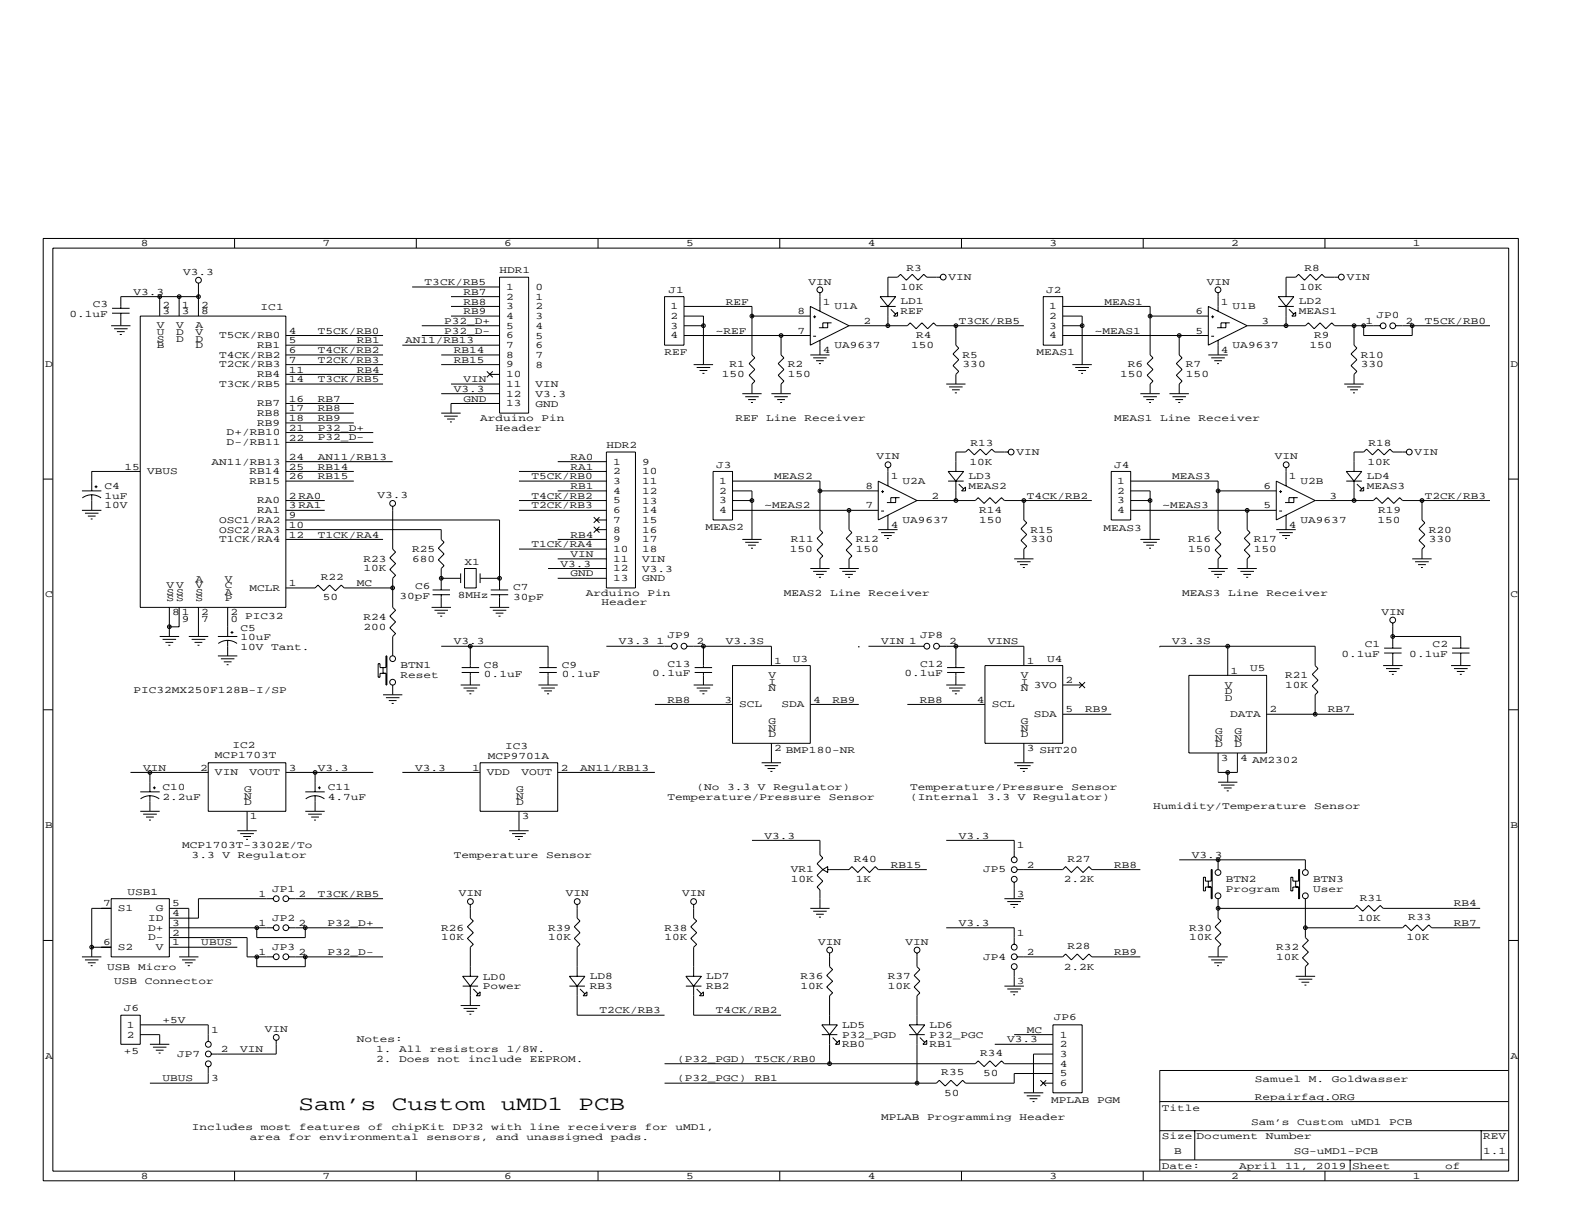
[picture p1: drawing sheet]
<svg xmlns="http://www.w3.org/2000/svg" width="279mm" height="216mm" viewBox="0 0 279 216" stroke-linecap="round" stroke-linejoin="round" font-family="sans-serif">
<g fill="none" stroke="#000" stroke-width=".18">
<path d="M7.6 42.1h260.2v166.2h-260.2zM9.3 43.8h256.8v162.8h-256.8zM19.6 57.5h3.4M19.8 55.2h3.1M19.8 54.4h3.1M20.1 58h2.4M20.6 58.5h1.4M21.1 59h.4M21.3 55.2v2.3M24.7 55.8h25.7v51.3h-25.7zM28.2 52.3v3.5M31.6 52.3v3.5"/>
<path d="M35 52.3h-13.7v2.1M35 49.9v5.9M41.4 42.1v1.7M50.4 59.2h17.2M72.7 50.6h15.4M73.4 42.1v1.7M74.4 57.5h13.7M74.4 59.2h13.7M79.6 55.8h8.5M79.6 52.3h8.5M79.6 54.1h8.5M88.1 48.9h5.1v24h-5.1z"/>
<path d="M105.5 42.1v1.7M117.2 52.3h3.4v8.6h-3.4zM120.6 57.5h3.5M120.6 55.8h3.5v8.5M120.6 54.1h12v8.5l.5 .5-1 1 1 1.1-1 1 1 1-.5 .5v1.7M120.6 59.2h22.3M132.6 55.8h10.3M137.5 42.1v1.7M137.8 59.2v3.4l.5 .5-1 1 1 1.1-1 1 1 1-.5 .5v1.7M142.9 54.1l6.9 3.4-6.9 3.4zM143.4 55.9h.5M143.4 59.3h.5"/>
<path d="M143.7 55.6v.5M144.6 51.6v3.3M146 56.9v.9h-1.6M146.7 56.9h-1.6v.9M149.8 57.5h10.2l.6-.6 1 1.1 1-1.1 1 1.1 1.1-1.1 .5 .6h15.4M155.2 52.3h2.8l-1.4 1.8zM155.2 54.1h2.8M156.6 54.1v3.4M157.1 54.6l.9 .8M158.3 55.1v.7h-.7zM165.9 48.9h-2.4l-.6-.5-1 1-1-1-1 1-1-1-.6 .5h-1.7v3.4M168.6 57.5v3.4l.5 .5-1 1 1 1-1 1.1 1 1-.5 .5v1.7"/>
<path d="M169.6 42.1v1.7M184 52.3h3.5v8.6h-3.5zM187.5 57.5h3.4M187.5 55.8h3.4v8.5M187.5 54.1h15.4v8.5l.5 .5-1.1 1 1.1 1.1-1.1 1 1.1 1-.5 .5v1.7M187.5 59.2h25.6M201.7 42.1v1.7M202.9 55.8h10.2M208 59.2v3.4l.5 .5-1 1 1 1.1-1 1 1 1-.5 .5v1.7M213.1 54.1l6.9 3.4-6.9 3.4zM213.6 55.9h.5M213.6 59.3h.5"/>
<path d="M213.9 55.6v.5M214.9 51.6v3.3M216.2 56.9v.9h-1.5M216.9 56.9h-1.5v.9M220 57.5h10.3l.5-.6 1 1.1 1-1.1 1.1 1.1 1-1.1 .5 .6h8.1M225.5 52.3h2.7l-1.4 1.8zM225.5 54.1h2.7M226.8 54.1v3.4M227.4 54.6l.8 .8M227.9 55.8l.6-.7v.7zM233.7 42.1v1.7M236.1 48.9h-2.4l-.5-.5-1 1-1.1-1-1 1-1-1-.6 .5h-1.7v3.4"/>
<path d="M238.8 57.5v3.4l.5 .5-1 1 1 1-1 1.1 1 1-.5 .5v1.7M240.5 57.5v1.7h8.6v-1.7M246.2 57.5h16.6M50.4 67.7h17.2M50.4 62.6h17.2M50.4 64.3h17.2M50.4 60.9h17.2M50.4 72.9h12M50.4 78h15.4M50.4 76.3h15.4M50.4 74.6h12M50.4 71.2h12"/>
<path d="M50.4 66h17.2M71 60.9h17.1M77.8 69.4h10.3M77.8 62.6h10.3M77.8 64.3h10.3M77.8 72.9h3.5M78.3 73.4h2.4M78.9 73.9h1.3M79.4 74.4h.3M79.6 67.7h8.5M85.9 65.5l1 1M86.4 66h1.7"/>
<path d="M86.9 65.5l-1 1M88.1 71.2h-8.5v1.7M107 79.7h5.1v24h-5.1zM122.4 64.3h3.4M122.9 64.8h2.4M123.4 65.4h1.4M123.9 65.9h.4M130.9 69.4h3.4M131.4 70h2.4M132 70.5h1.3M132.5 71h.3M136.1 69.4h3.4"/>
<path d="M136.6 70h2.4M137.1 70.5h1.4M137.6 71h.3M142.9 62.6h3.4M143.4 63.1h2.4M143.9 63.6h1.4M144.4 64.1h.4M144.6 60v2.6M166.9 67.7h3.4M167.4 68.2h2.4M167.9 68.8h1.4M168.4 69.3h.4"/>
<path d="M177.9 79.7h-2.4l-.6-.5-1 1-1-1-1 1-1.1-1-.5 .5h-1.7v3.5M189.2 64.3h3.4M189.7 64.8h2.4M190.2 65.4h1.4M190.7 65.9h.3M201.1 69.4h3.5M201.7 70h2.4M202.2 70.5h1.4M202.7 71h.3M206.3 69.4h3.4M206.8 70h2.4M207.3 70.5h1.4"/>
<path d="M207.8 71h.4M213.1 62.6h3.5M213.6 63.1h2.5M214.2 63.6h1.3M214.7 64.1h.3M214.9 60v2.6M237.1 67.7h3.4M237.6 68.2h2.4M238.2 68.8h1.3M238.7 69.3h.3M248.1 79.7h-2.4l-.5-.5-1.1 1-1-1-1 1-1.1-1-.5 .5h-1.7v3.5M7.6 84.5h1.7"/>
<path d="M14.5 86.6h3.4M14.5 90h3.4M14.5 87.8a2.74 2.74 0 0 1 3.3 0M15 90.5h2.4M15.5 91h1.4M16 91.5h.3M16.2 87.3v2.7M16.7 85.9h.5M16.9 85.6v.5M24.7 83.2h-8.5v3.4M50.4 83.2h12M50.4 84.9h12"/>
<path d="M50.4 91.7h37.7v12.4M50.4 90h6.9M50.4 95.1h17.2M50.4 93.4h27.4v1.7l.5 .6-1 1 1 1-1 1.1 1 1-.5 .5v3.8M50.4 88.3h6.9M50.4 81.4h18.9M69.3 89.3v7.6l.5 .5-1 1 1 1-1 1.1 1 1-.5 .5v5.1l.5 .5-1 1.1 1 1-1 1 1 1.1-.5 .5v3.4M91.5 83.2h15.5M91.5 84.9h15.5M91.5 90h15.5M91.5 88.3h15.5M91.5 96.9h15.5"/>
<path d="M98.4 86.6h8.6M98.4 95.1h8.6M98.4 98.6h8.6M98.4 81.4h8.6M104.7 91.2l1 1M104.7 92.9l1 1.1M105.2 91.7h1.8M105.2 93.4h1.8M105.7 91.2l-1 1M105.7 92.9l-1 1.1M125.8 83.2h3.4v8.5h-3.4zM129.2 86.6h3.4v8.5"/>
<path d="M129.2 84.9h15.4v8.5l.5 .6-1 1 1 1-1 1 1 1.1-.5 .5v1.7M129.2 90h25.7M129.2 88.3h3.4M130.9 95.1h3.4M131.4 95.7h2.4M132 96.2h1.3M132.5 96.7h.3M144.6 86.6h10.3M149.8 90v3.4l.5 .6-1 1 1 1-1 1 1 1.1-.5 .5v1.7M154.9 93.4h3.4M154.9 84.9l6.8 3.4-6.8 3.4zM155.4 94h2.4"/>
<path d="M155.4 86.7h.5M155.4 90.1h.5M155.7 86.5v.5M155.9 94.5h1.4M156.4 95h.4M156.6 82.5v3.2M156.6 90.9v2.5M158 87.8v.8h-1.6M158.7 87.8h-1.6v.8M161.7 88.3h10.3l.5-.5 1.1 1 1-1 1 1 1.1-1 .5 .5h15.4M167.2 83.2h2.8l-1.4 1.7zM167.2 84.9h2.8"/>
<path d="M168.6 84.9v3.4M169.1 85.4l.9 .8M170.3 85.9v.7h-.7zM178.9 98.6h3.4M179.4 99.1h2.4M179.9 99.6h1.4M180.6 88.3v3.4l.5 .5-1 1.1 1 1-1 1 1 1-.5 .6v1.7M196 83.2h3.4v8.5h-3.4zM199.4 84.9h15.5v8.5l.5 .6-1.1 1 1.1 1-1.1 1 1.1 1.1-.5 .5v1.7M199.4 86.6h3.5v8.5M199.4 90h25.7M199.4 88.3h3.5"/>
<path d="M201.1 95.1h3.5M201.7 95.7h2.4M202.2 96.2h1.4M202.7 96.7h.3M214.9 86.6h10.2M220 90v3.4l.5 .6-1 1 1 1-1 1 1 1.1-.5 .5v1.7M225.1 93.4h3.4M225.1 84.9l6.9 3.4-6.9 3.4zM225.6 94h2.4M225.6 86.7h.5M225.6 90.1h.5M225.9 86.5v.5"/>
<path d="M226.2 94.5h1.3M226.7 95h.3M226.8 82.5v3.2M226.8 90.9v2.5M228.2 87.8v.8h-1.5M228.9 87.8h-1.5v.8M232 88.3h10.2l.6-.5 1 1 1-1 1 1 1.1-1 .5 .5h15.4M237.5 83.2h2.7l-1.4 1.7zM237.5 84.9h2.7M238.8 84.9v3.4M239.3 85.4l.9 .8M239.9 86.6l.6-.7v.7z"/>
<path d="M249.1 98.6h3.4M249.6 99.1h2.4M250.1 99.6h1.4M250.8 88.3v3.4l.5 .5-1 1.1 1 1-1 1 1 1-.5 .6v1.7M266.1 84.5h1.7M28.2 112.3h3.4M28.7 112.8h2.4M29.2 113.3h1.4M29.7 113.8h.3M29.9 107.1v5.2M31.6 107.1v3.5h-1.7M33.3 112.3h3.4"/>
<path d="M33.8 112.8h2.4M34.3 113.3h1.4M34.8 113.8h.4M35 107.1v5.2M38.4 112.3h3.5M38.4 115.7h3.5M38.5 113.5a2.74 2.74 0 0 1 3.3 0M39 116.2h2.4M39.5 116.7h1.3M40 117.2h.3M40.2 107.1v5.2M40.2 113v2.7"/>
<path d="M40.7 111.6h.5M40.9 111.3v.5M50.4 103.7h5.2l.5-.5 1 1 1-1 1.1 1 1-1 .5 .5h8.6M66.7 117.1h.3v.7h1.1v-2.1h.1v5.1h-.1v-2h-1.1v.7h-.3zM67.6 117.8v1M76.1 107.1h3.5M76.3 104.9h3.1M76.3 104.1h3.1M76.6 107.6h2.4M77.1 108.2h1.4M77.6 108.7h.4M77.8 104.9v2.2"/>
<path d="M77.8 114h18.9v3.8M77.8 102h3.5M81.3 101.1v1.7M81.4 117.8h3.1M81.4 118.6h3.1M81.9 100.3h2.1v3.4h-2.1zM83 114v3.8M83 118.6v2.2M84.7 101.1v1.7M84.7 102h3.4M86.4 107.1h3.4M86.6 104.9h3"/>
<path d="M86.6 104.1h3M86.9 107.6h2.4M87.4 108.2h1.4M87.9 108.7h.4M88.1 104.9v2.2M95.1 117.8h3.1M95.1 118.6h3.1M96.7 100.3h10.3M96.7 118.6v2.2M98.4 102h8.6M107 114h11.4M121.2 114h14.9v3.4"/>
<path d="M122.5 117.8h3.1M122.5 118.6h3.1M124.1 114v3.8M124.1 118.6v2.2M129.2 117.4h13.7v13.7h-13.7zM142.9 100.3h3.4M143.4 100.8h2.4M143.9 101.3h1.4M144.4 101.8h.4M148.1 100.3h3.4M148.6 100.8h2.4M149.1 101.3h1.3"/>
<path d="M149.6 101.8h.3M151.5 114h.1M153.2 114h9.7M165.7 114h14.9v3.4M167.1 117.8h3.1M167.1 118.6h3.1M168.6 114v3.8M168.6 118.6v2.2M173.7 117.4h13.8v13.7h-13.8zM180.4 100.1h.4M204.6 114h.1M204.6 114h27.4v3.4l.5 .5-1 1 1 1.1-1 1 1 1-.5 .6v3.4"/>
<path d="M209.7 119.1h13.7v13.7h-13.7zM213.1 100.3h3.5M213.6 100.8h2.5M214.2 101.3h1.3M214.7 101.8h.3M216.6 114v5.1M218.3 100.3h3.4M218.8 100.8h2.4M219.3 101.3h1.4M219.8 101.8h.4M244 117.4h3.4M244.1 115.2h3.1"/>
<path d="M244.1 114.3h3.1M244.5 117.9h2.4M245 118.4h1.4M245.5 118.9h.3M245.7 112.3h12v2M245.7 109.9v4.4M245.7 115.2v2.2M250.6 100.1h.4M256 117.4h3.4M256.1 115.2h3.1M256.1 114.3h3.1M256.5 117.9h2.4"/>
<path d="M257 118.4h1.3M257.5 118.9h.3M257.7 115.2v2.2M7.6 125.2h1.7M23 136.2h13.7M24.7 139.7h3.5M26.4 136.2v3.5M27 139h.5M27.2 138.7v.5M36.7 134.5h13.7v8.6h-13.7zM50.4 136.2h15.4M53.8 139.7h3.5"/>
<path d="M55.6 136.2v3.5M56.1 139h.5M56.3 138.7v.5M67.6 122.6h3.4M68.1 123.1h2.4M68.6 123.6h1.4M69.1 124.1h.3M69.3 120.8v1.8M71 136.2h13.7M81.3 120.8h3.4M81.8 121.4h2.4M82.3 121.9h1.3"/>
<path d="M82.8 122.4h.3M84.7 134.5h13.7v8.6h-13.7zM95 120.8h3.4M95.5 121.4h2.4M96 121.9h1.4M96.5 122.4h.4M98.4 136.2h17.1M115.5 124.3h13.7M122.4 120.8h3.4M122.9 121.4h2.4M123.4 121.9h1.4M123.9 122.4h.4"/>
<path d="M134.3 134.5h3.5M134.9 135.1h2.4M135.4 135.6h1.4M135.9 136.1h.3M136.1 131.1v3.4M142.9 124.3h8.6M160 124.3h13.7M166.9 120.8h3.4M167.4 121.4h2.4M167.9 121.9h1.4M168.4 122.4h.4M178.9 134.5h3.4"/>
<path d="M179.4 135.1h2.4M179.9 135.6h1.4M180.4 136.1h.4M180.6 131.1v3.4M187.5 120.8h3.4M187.5 126h8.5M190.3 120.3l1.1 1.1M191.4 120.3l-1.1 1.1M214.9 132.8v3.4h3.4v-3.4M214.9 138h3.4M215.4 138.5h2.4M215.9 139h1.3"/>
<path d="M216.4 139.5h.3M216.6 136.2v1.8M223.4 126h15.4M266.1 125.2h1.7M19.6 158.5h10.3v10.3h-10.3zM24.7 143.1h3.5M24.8 140.9a2.74 2.74 0 0 1 3.3 0M25.2 143.6h2.5M25.8 144.1h1.3M26.3 144.7h.3M26.4 140.4v2.7M41.9 146.5h3.4"/>
<path d="M42.4 147h2.4M42.9 147.5h1.4M43.4 148.1h.3M43.6 143.1v3.4M48.2 158.5h-13.2v3.5h-5.1M51 158.5h16.6M53.8 143.1h3.5M53.9 140.9a2.74 2.74 0 0 1 3.3 0M54.4 143.6h2.4M54.9 144.1h1.4M55.4 144.7h.3M55.6 140.4v2.7"/>
<path d="M83 159.5v2.5l.5 .5-1.1 1 1.1 1-1.1 1 1.1 1.1-.5 .5v5.1M89.8 146.5h3.4M90.3 147h2.4M90.9 147.5h1.3M91.4 148.1h.3M91.5 143.1v3.4M101.8 159.5v2.5l.5 .5-1 1 1 1-1 1 1 1.1-.5 .5v5.1M122.4 159.5v2.5l.5 .5-1.1 1 1.1 1-1.1 1 1.1 1.1-.5 .5v5.1M132.6 148.2h12v2.6l.5 .5-1 1 1 1.1M145.1 153.4l-1 1 1 1-1 1.1 .5 .5v3.2M145.1 153.4l.9-.5v1zM146 153.4h3.8l.5-.5 1 1 1-1 1.1 1 1-1 .5 .5h8.6"/>
<path d="M166.9 148.2h12v3M177.2 158.5h3.4M177.7 159h2.4M178.2 159.5h1.4M178.9 155.6v2.9M179.4 153.4h8.1l.5-.5 1 1 1-1 1 1 1.1-1 .5 .5h8.5M208 151.7h22.3v1.7M212.3 154.7h.3v.7h1v-2h.2v5.1h-.2v-2h-1v.6h-.3zM213.1 155.4v1.1M214.9 151.7v1.7M214.9 158.5v3.5l.5 .5-1.1 1 1.1 1-1.1 1 1.1 1.1-.5 .5v1.7M227.7 154.7h.3v.7h1.1v-2h.1v5.1h-.1v-2h-1.1v.6h-.3z"/>
<path d="M228.5 155.4v1.1M230.3 158.5v6.9l.5 .5-1.1 1 1.1 1-1.1 1.1 1.1 1-.5 .5v1.7M7.6 165.9h1.7M14.5 168.8h3.4M15 169.3h2.4M15.5 169.8h1.4M16 170.3h.3M16.2 167.1h3.4M19.6 160.2h-3.4v8.6M21.3 179.1h3.4v5.1h-3.4zM29.9 160.2h3.4v8.6M29.9 165.4h13.7v3.4h4.6"/>
<path d="M29.9 163.7h18.3M29.9 167.1h12M31.6 168.8h3.4M32.1 169.3h2.4M32.6 169.8h1.4M33.1 170.3h.4M45.3 168.8v1.7h8.5v-1.7M45.3 163.7v1.7h8.5v-1.7M51 168.8h16.6M51 163.7h16.6M81.3 177.4h3.4M81.6 172.2h2.7l-1.3 1.7z"/>
<path d="M81.6 173.9h2.7M81.8 177.9h2.4M82.3 178.4h1.3M82.8 178.9h.3M83 173.9v3.5M83.5 174.4l.8 .9M84.7 175v.6h-.7zM100.4 172.2h2.8l-1.4 1.7zM100.4 173.9h2.8M101.8 173.9v5.2h15.4M102.3 174.4l.9 .9M103.5 175v.6h-.7z"/>
<path d="M121 172.2h2.7l-1.3 1.7zM121 173.9h2.7M122.4 173.9v5.2h15.4M122.9 174.4l.8 .9M124.1 175v.6h-.7zM142.9 160.2h3.4M143.4 160.7h2.4M143.9 161.3h1.4M144.4 161.8h.4M146.3 168.1v2.4l.6 .5-1.1 1.1 1.1 1-1.1 1 1.1 1-.6 .5v5.2M161.7 168.1v2.4l.6 .5-1.1 1.1 1.1 1-1.1 1 1.1 1-.6 .5v5.2M166.9 163.7h12v2.9"/>
<path d="M177.2 173.9h3.4M177.7 174.4h2.4M178.2 175h1.4M178.7 160h.3M178.7 175.5h.3M178.9 171v2.9M179.4 168.8h8.1l.5-.5 1 1 1-1 1 1 1.1-1 .5 .5h8.5M213.1 168.8h3.5M213.6 169.3h2.5M214.2 169.8h1.3M214.7 170.3h.3M214.9 160.2h23.9l.5-.5 1.1 1 1-1 1 1 1.1-1 .5 .5h17.1"/>
<path d="M228.5 172.2h3.5M229.1 172.7h2.4M229.6 173.3h1.3M230.1 173.8h.3M230.3 163.7h17.1l.5-.6 1 1.1 1.1-1.1 1 1.1 1-1.1 .5 .6h8.6M266.1 165.9h1.7M24.7 180.8h12v2.9M24.7 182.5h3.5v1.7M26.4 184.2h3.5M27 184.7h2.4M27.5 185.2h1.4M28 185.8h.3"/>
<path d="M36.7 188.1v3h-10.3M48.7 183.5v2.4h-11.5M117.2 187.6h54.8l.5-.5 1.1 1 1-1 1 1 1.1-1 .5 .5h8.5M145 180.8h2.7l-1.4 1.7zM145 182.5h2.7M146.3 182.5v5.1M146.9 183l.8 .9M147.4 184.2l.7-.7v.7zM160.4 180.8h2.7l-1.4 1.7zM160.4 182.5h2.7M161.7 182.5v8.6M162.3 183l.8 .9"/>
<path d="M162.8 184.2l.7-.7v.7zM175.5 184.2h10.2M178.9 182.5h6.8M180.6 192.8h3.4M181.1 193.3h2.4M181.6 193.8h1.4M182.1 194.3h.4M183.5 190.6l1 1M184 191.1h1.7M184.5 190.6l-1 1M185.7 189.4h-6.8v1.7h-8.6l-.5-.5-1 1-1.1-1-1 1-1-1-.5 .5h-48M185.7 185.9h-3.4v6.9"/>
<path d="M185.7 180.8h5.2v12h-5.2zM204.6 199.4h61.5M204.6 194.3h61.5M210.7 199.4v5.2M261.3 199.4v5.2M266.1 188.8h-61.5v17.7M41.4 206.6v1.7M73.4 206.6v1.7M105.5 206.6v1.7M137.5 206.6v1.7M169.6 206.6v1.7M201.7 206.6v1.7"/>
<path d="M204.6 204.6h61.5M233.7 206.6v1.7M238.2 204.6v1.9"/>
<circle cx="28.2" cy="52.3" r=".33"/>
<circle cx="28.2" cy="52.3" r=".08"/>
<circle cx="31.6" cy="52.3" r=".33"/>
<circle cx="31.6" cy="52.3" r=".08"/>
<circle cx="35" cy="52.3" r=".33"/>
<circle cx="35" cy="49.4" r=".51"/>
<circle cx="35" cy="52.3" r=".08"/>
<circle cx="124.1" cy="57.4" r=".33"/>
<circle cx="124.1" cy="57.4" r=".08"/>
<circle cx="132.6" cy="55.8" r=".33"/>
<circle cx="132.6" cy="55.8" r=".08"/>
<circle cx="137.8" cy="59.2" r=".33"/>
<circle cx="137.8" cy="59.2" r=".08"/>
<circle cx="144.6" cy="51.1" r=".51"/>
<circle cx="156.6" cy="57.4" r=".33"/>
<circle cx="156.6" cy="57.4" r=".08"/>
<circle cx="166.4" cy="48.9" r=".51"/>
<circle cx="168.6" cy="57.4" r=".33"/>
<circle cx="168.6" cy="57.4" r=".08"/>
<circle cx="190.9" cy="57.4" r=".33"/>
<circle cx="190.9" cy="57.4" r=".08"/>
<circle cx="202.9" cy="55.8" r=".33"/>
<circle cx="202.9" cy="55.8" r=".08"/>
<circle cx="208" cy="59.2" r=".33"/>
<circle cx="208" cy="59.2" r=".08"/>
<circle cx="214.8" cy="51.1" r=".51"/>
<circle cx="226.8" cy="57.4" r=".33"/>
<circle cx="226.8" cy="57.4" r=".08"/>
<circle cx="236.6" cy="48.9" r=".51"/>
<circle cx="238.8" cy="57.4" r=".33"/>
<circle cx="238.8" cy="57.4" r=".08"/>
<circle cx="240.5" cy="57.4" r=".33"/>
<circle cx="240.5" cy="57.4" r=".08"/>
<circle cx="244" cy="57.5" r=".51"/>
<circle cx="245.7" cy="57.5" r=".51"/>
<circle cx="249.1" cy="57.4" r=".33"/>
<circle cx="249.1" cy="57.4" r=".08"/>
<circle cx="178.4" cy="79.7" r=".51"/>
<circle cx="248.6" cy="79.7" r=".51"/>
<circle cx="69.3" cy="88.8" r=".51"/>
<circle cx="132.6" cy="88.3" r=".33"/>
<circle cx="132.6" cy="88.3" r=".08"/>
<circle cx="144.6" cy="86.6" r=".33"/>
<circle cx="144.6" cy="86.6" r=".08"/>
<circle cx="149.8" cy="90" r=".33"/>
<circle cx="149.8" cy="90" r=".08"/>
<circle cx="156.6" cy="82" r=".51"/>
<circle cx="168.6" cy="88.3" r=".33"/>
<circle cx="168.6" cy="88.3" r=".08"/>
<circle cx="180.6" cy="88.3" r=".33"/>
<circle cx="180.6" cy="88.3" r=".08"/>
<circle cx="202.9" cy="88.3" r=".33"/>
<circle cx="202.9" cy="88.3" r=".08"/>
<circle cx="214.9" cy="86.6" r=".33"/>
<circle cx="214.9" cy="86.6" r=".08"/>
<circle cx="220" cy="90" r=".33"/>
<circle cx="220" cy="90" r=".08"/>
<circle cx="226.9" cy="82" r=".51"/>
<circle cx="238.8" cy="88.3" r=".33"/>
<circle cx="238.8" cy="88.3" r=".08"/>
<circle cx="250.8" cy="88.3" r=".33"/>
<circle cx="250.8" cy="88.3" r=".08"/>
<circle cx="29.9" cy="110.6" r=".33"/>
<circle cx="29.9" cy="110.6" r=".08"/>
<circle cx="69.3" cy="103.7" r=".33"/>
<circle cx="69.3" cy="116.2" r=".51"/>
<circle cx="69.3" cy="103.7" r=".08"/>
<circle cx="77.8" cy="102" r=".33"/>
<circle cx="77.8" cy="102" r=".08"/>
<circle cx="83" cy="114" r=".33"/>
<circle cx="83" cy="114" r=".08"/>
<circle cx="88.1" cy="102" r=".33"/>
<circle cx="88.1" cy="102" r=".08"/>
<circle cx="119" cy="114" r=".51"/>
<circle cx="120.6" cy="114" r=".51"/>
<circle cx="124.1" cy="114" r=".33"/>
<circle cx="124.1" cy="114" r=".08"/>
<circle cx="163.5" cy="114" r=".51"/>
<circle cx="165.2" cy="114" r=".51"/>
<circle cx="168.6" cy="114" r=".33"/>
<circle cx="168.6" cy="114" r=".08"/>
<circle cx="216.6" cy="114" r=".33"/>
<circle cx="216.6" cy="114" r=".08"/>
<circle cx="245.7" cy="112.3" r=".33"/>
<circle cx="245.7" cy="109.4" r=".51"/>
<circle cx="245.7" cy="112.3" r=".08"/>
<circle cx="26.4" cy="136.2" r=".33"/>
<circle cx="26.4" cy="136.2" r=".08"/>
<circle cx="55.6" cy="136.2" r=".33"/>
<circle cx="55.6" cy="136.2" r=".08"/>
<circle cx="69.3" cy="120.3" r=".51"/>
<circle cx="216.6" cy="136.2" r=".33"/>
<circle cx="216.6" cy="136.2" r=".08"/>
<circle cx="232" cy="126" r=".33"/>
<circle cx="232" cy="126" r=".08"/>
<circle cx="48.7" cy="158.5" r=".51"/>
<circle cx="50.4" cy="158.5" r=".51"/>
<circle cx="83" cy="159" r=".51"/>
<circle cx="101.8" cy="159" r=".51"/>
<circle cx="122.3" cy="159" r=".51"/>
<circle cx="178.9" cy="153.4" r=".51"/>
<circle cx="178.9" cy="151.7" r=".51"/>
<circle cx="178.9" cy="155.1" r=".51"/>
<circle cx="214.8" cy="158" r=".51"/>
<circle cx="214.8" cy="153.9" r=".51"/>
<circle cx="214.9" cy="151.7" r=".33"/>
<circle cx="214.9" cy="151.7" r=".08"/>
<circle cx="230.3" cy="153.9" r=".51"/>
<circle cx="230.3" cy="158" r=".51"/>
<circle cx="16.2" cy="167.1" r=".33"/>
<circle cx="16.2" cy="167.1" r=".08"/>
<circle cx="45.3" cy="168.8" r=".33"/>
<circle cx="45.3" cy="163.6" r=".33"/>
<circle cx="45.3" cy="168.8" r=".08"/>
<circle cx="45.3" cy="163.6" r=".08"/>
<circle cx="48.7" cy="168.8" r=".51"/>
<circle cx="48.7" cy="163.6" r=".51"/>
<circle cx="50.4" cy="168.8" r=".51"/>
<circle cx="50.4" cy="163.6" r=".51"/>
<circle cx="53.8" cy="168.8" r=".33"/>
<circle cx="53.8" cy="163.6" r=".33"/>
<circle cx="53.8" cy="168.8" r=".08"/>
<circle cx="53.8" cy="163.6" r=".08"/>
<circle cx="146.3" cy="167.6" r=".51"/>
<circle cx="161.8" cy="167.6" r=".51"/>
<circle cx="178.9" cy="168.8" r=".51"/>
<circle cx="178.9" cy="170.5" r=".51"/>
<circle cx="178.9" cy="167.1" r=".51"/>
<circle cx="214.9" cy="160.2" r=".33"/>
<circle cx="214.9" cy="160.2" r=".08"/>
<circle cx="230.3" cy="163.6" r=".33"/>
<circle cx="230.3" cy="163.6" r=".08"/>
<circle cx="36.7" cy="187.6" r=".51"/>
<circle cx="36.7" cy="185.9" r=".51"/>
<circle cx="36.7" cy="184.2" r=".51"/>
<circle cx="48.7" cy="183" r=".51"/>
<circle cx="146.3" cy="187.6" r=".33"/>
<circle cx="146.3" cy="187.6" r=".08"/>
<circle cx="161.8" cy="191.1" r=".33"/>
<circle cx="161.8" cy="191.1" r=".08"/>
</g>
<g font-size="3.6">
<text x="52.7" y="195.9">Sam’s</text>
<text x="69.1" y="195.9">Custom</text>
<text x="88.3" y="195.9">uMD1</text>
<text x="102" y="195.9">PCB</text>
</g>
<g font-size="1.8">
<text x="24.8" y="43.4">8</text>
<text x="56.9" y="43.4">7</text>
<text x="89" y="43.4">6</text>
<text x="121" y="43.4">5</text>
<text x="153.1" y="43.4">4</text>
<text x="159.9" y="47.9">R3</text>
<text x="185.1" y="43.4">3</text>
<text x="217.2" y="43.4">2</text>
<text x="230.1" y="47.9">R8</text>
<text x="249.2" y="43.4">1</text>
<text x="23.5" y="52">V3.3</text>
<text x="32.3" y="48.5">V3.3</text>
<text x="74.9" y="50.3">T3CK/RB5</text>
<text x="81.8" y="52">RB7</text>
<text x="81.8" y="53.7">RB8</text>
<text x="88.1" y="48.2">HDR1</text>
<text x="89.3" y="51.1">1</text>
<text x="89.3" y="52.8">2</text>
<text x="94.4" y="51.1">0</text>
<text x="94.4" y="52.9">1</text>
<text x="117.9" y="51.6">J1</text>
<text x="128" y="53.7">REF</text>
<text x="142.6" y="50.2">VIN</text>
<text x="145.1" y="53.7">1</text>
<text x="158.9" y="53.7">LD1</text>
<text x="158.9" y="51.1">10K</text>
<text x="167.3" y="49.4">VIN</text>
<text x="184.5" y="51.6">J2</text>
<text x="194.8" y="53.7">MEAS1</text>
<text x="212.9" y="50.2">VIN</text>
<text x="215.3" y="53.7">1</text>
<text x="229.1" y="53.7">LD2</text>
<text x="229.2" y="51.1">10K</text>
<text x="237.5" y="49.4">VIN</text>
<text x="12.2" y="55.9">0.1uF</text>
<text x="16.4" y="54.2">C3</text>
<text x="27.7" y="57.9">V</text>
<text x="27.7" y="59.1">U</text>
<text x="28.7" y="54.3">2</text>
<text x="28.7" y="55.4">3</text>
<text x="31.1" y="57.9">V</text>
<text x="31.1" y="59.1">D</text>
<text x="32.1" y="54.3">1</text>
<text x="32.1" y="55.4">3</text>
<text x="34.5" y="57.9">A</text>
<text x="34.5" y="59.1">V</text>
<text x="35.5" y="54.3">2</text>
<text x="35.5" y="55.4">8</text>
<text x="38.6" y="59.7">T5CK/RB0</text>
<text x="46" y="54.7">IC1</text>
<text x="51" y="58.9">4</text>
<text x="56.1" y="58.9">T5CK/RB0</text>
<text x="78.3" y="57.1">P32_D+</text>
<text x="78.3" y="58.9">P32_D-</text>
<text x="81.8" y="55.4">RB9</text>
<text x="89.3" y="54.6">3</text>
<text x="89.3" y="56.3">4</text>
<text x="89.3" y="58">5</text>
<text x="89.3" y="59.7">6</text>
<text x="94.4" y="54.6">2</text>
<text x="94.4" y="56.3">3</text>
<text x="94.4" y="58">4</text>
<text x="94.4" y="59.7">5</text>
<text x="118.3" y="54.6">1</text>
<text x="118.3" y="56.3">2</text>
<text x="118.3" y="58">3</text>
<text x="118.3" y="59.7">4</text>
<text x="126.3" y="58.9">~REF</text>
<text x="140.7" y="55.4">8</text>
<text x="140.7" y="58.9">7</text>
<text x="147.2" y="54.6">U1A</text>
<text x="152.3" y="57.1">2</text>
<text x="158.9" y="55.4">REF</text>
<text x="161.6" y="59.7">R4</text>
<text x="169.1" y="57.1">T3CK/RB5</text>
<text x="185.1" y="54.6">1</text>
<text x="185.1" y="56.3">2</text>
<text x="185.1" y="58">3</text>
<text x="185.1" y="59.7">4</text>
<text x="193.1" y="58.9">~MEAS1</text>
<text x="210.9" y="55.4">6</text>
<text x="210.9" y="58.9">5</text>
<text x="217.4" y="54.6">U1B</text>
<text x="222.5" y="57.1">3</text>
<text x="229.1" y="55.4">MEAS1</text>
<text x="231.8" y="59.7">R9</text>
<text x="240.9" y="57.1">1</text>
<text x="242.8" y="56.1">JP0</text>
<text x="247.9" y="57.1">2</text>
<text x="251.3" y="57.1">T5CK/RB0</text>
<text x="8" y="64.7">D</text>
<text x="27.7" y="60.3">S</text>
<text x="27.7" y="61.4">B</text>
<text x="31.1" y="60.3">D</text>
<text x="34.5" y="60.3">D</text>
<text x="34.5" y="61.4">D</text>
<text x="38.6" y="63.1">T4CK/RB2</text>
<text x="38.6" y="64.8">T2CK/RB3</text>
<text x="45.4" y="61.4">RB1</text>
<text x="51" y="60.6">5</text>
<text x="51" y="62.3">6</text>
<text x="51" y="64">7</text>
<text x="51" y="65.7">11</text>
<text x="56.1" y="62.3">T4CK/RB2</text>
<text x="56.1" y="64">T2CK/RB3</text>
<text x="62.9" y="60.6">RB1</text>
<text x="62.9" y="65.7">RB4</text>
<text x="71.5" y="60.6">AN11/RB13</text>
<text x="80.1" y="62.3">RB14</text>
<text x="80.1" y="64">RB15</text>
<text x="89.3" y="61.4">7</text>
<text x="89.3" y="63.1">8</text>
<text x="89.3" y="64.8">9</text>
<text x="94.4" y="61.4">6</text>
<text x="94.4" y="63.1">7</text>
<text x="94.4" y="64.8">8</text>
<text x="117.2" y="62.6">REF</text>
<text x="128.7" y="64.8">R1</text>
<text x="139" y="64.8">R2</text>
<text x="145.1" y="62.2">4</text>
<text x="147.2" y="61.4">UA9637</text>
<text x="160.7" y="61.4">150</text>
<text x="169.8" y="63.1">R5</text>
<text x="169.8" y="64.8">330</text>
<text x="182.8" y="62.6">MEAS1</text>
<text x="198.9" y="64.8">R6</text>
<text x="209.2" y="64.8">R7</text>
<text x="215.3" y="62.2">4</text>
<text x="217.4" y="61.4">UA9637</text>
<text x="231" y="61.4">150</text>
<text x="240" y="63.1">R10</text>
<text x="240" y="64.8">330</text>
<text x="266.4" y="64.7">D</text>
<text x="38.6" y="68.3">T3CK/RB5</text>
<text x="45.4" y="66.5">RB4</text>
<text x="45.4" y="71.7">RB7</text>
<text x="51" y="67.4">14</text>
<text x="51" y="70.8">16</text>
<text x="56.1" y="67.4">T3CK/RB5</text>
<text x="56.1" y="70.8">RB7</text>
<text x="80.1" y="69.1">V3.3</text>
<text x="81.8" y="67.4">VIN</text>
<text x="81.8" y="70.8">GND</text>
<text x="89.3" y="66.5">10</text>
<text x="89.3" y="68.3">11</text>
<text x="89.3" y="70">12</text>
<text x="89.3" y="71.7">13</text>
<text x="94.4" y="70">V3.3</text>
<text x="94.4" y="68.3">VIN</text>
<text x="94.4" y="71.7">GND</text>
<text x="127.3" y="66.5">150</text>
<text x="139" y="66.5">150</text>
<text x="197.6" y="66.5">150</text>
<text x="209.2" y="66.5">150</text>
<text x="40" y="76.8">D+/RB10</text>
<text x="45.4" y="73.4">RB8</text>
<text x="45.4" y="75.1">RB9</text>
<text x="51" y="72.5">17</text>
<text x="51" y="74.3">18</text>
<text x="51" y="76">21</text>
<text x="51" y="77.7">22</text>
<text x="56.1" y="72.5">RB8</text>
<text x="56.1" y="74.3">RB9</text>
<text x="56.1" y="76">P32_D+</text>
<text x="56.1" y="77.7">P32_D-</text>
<text x="84.7" y="74.2">Arduino</text>
<text x="87.4" y="75.9">Header</text>
<text x="95.5" y="74.2">Pin</text>
<text x="129.7" y="74.3">REF</text>
<text x="135.1" y="74.3">Line</text>
<text x="141.9" y="74.3">Receiver</text>
<text x="196.5" y="74.3">MEAS1</text>
<text x="204.6" y="74.3">Line</text>
<text x="211.4" y="74.3">Receiver</text>
<text x="22" y="82.8">15</text>
<text x="25.9" y="83.7">VBUS</text>
<text x="37.3" y="81.9">AN11/RB13</text>
<text x="40" y="78.5">D-/RB11</text>
<text x="44" y="83.7">RB14</text>
<text x="51" y="81.1">24</text>
<text x="51" y="82.8">25</text>
<text x="56.1" y="81.1">AN11/RB13</text>
<text x="56.1" y="82.8">RB14</text>
<text x="100.6" y="81.1">RA0</text>
<text x="100.6" y="82.8">RA1</text>
<text x="107" y="79">HDR2</text>
<text x="108.2" y="81.9">1</text>
<text x="108.2" y="83.7">2</text>
<text x="113.3" y="82">9</text>
<text x="113.3" y="83.7">10</text>
<text x="126.3" y="82.5">J3</text>
<text x="154.6" y="81">VIN</text>
<text x="171" y="81.9">10K</text>
<text x="171.2" y="78.7">R13</text>
<text x="179.3" y="80.2">VIN</text>
<text x="196.5" y="82.5">J4</text>
<text x="224.8" y="81">VIN</text>
<text x="241.2" y="81.9">10K</text>
<text x="241.4" y="78.7">R18</text>
<text x="249.5" y="80.2">VIN</text>
<text x="18.4" y="86.2">C4</text>
<text x="18.4" y="87.9">1uF</text>
<text x="18.4" y="89.7">10V</text>
<text x="44" y="85.4">RB15</text>
<text x="45.4" y="88.8">RA0</text>
<text x="51" y="84.5">26</text>
<text x="51" y="88">2 RA0</text>
<text x="51" y="89.7">3 RA1</text>
<text x="56.1" y="84.5">RB15</text>
<text x="66.6" y="87.9">V3.3</text>
<text x="93.8" y="84.5">T5CK/RB0</text>
<text x="93.8" y="89.7">T2CK/RB3</text>
<text x="93.8" y="88">T4CK/RB2</text>
<text x="100.6" y="86.3">RB1</text>
<text x="108.2" y="85.4">3</text>
<text x="108.2" y="87.1">4</text>
<text x="108.2" y="88.8">5</text>
<text x="113.3" y="85.4">11</text>
<text x="113.3" y="87.1">12</text>
<text x="113.3" y="88.8">13</text>
<text x="126.8" y="85.4">1</text>
<text x="126.8" y="87.1">2</text>
<text x="126.8" y="88.8">3</text>
<text x="134.8" y="89.7">~MEAS2</text>
<text x="136.6" y="84.5">MEAS2</text>
<text x="152.6" y="86.3">8</text>
<text x="152.6" y="89.7">7</text>
<text x="157.1" y="84.6">1</text>
<text x="159.2" y="85.4">U2A</text>
<text x="164.3" y="88">2</text>
<text x="170.8" y="84.5">LD3</text>
<text x="170.8" y="86.2">MEAS2</text>
<text x="181.1" y="88">T4CK/RB2</text>
<text x="197.1" y="85.4">1</text>
<text x="197.1" y="87.1">2</text>
<text x="197.1" y="88.8">3</text>
<text x="205.1" y="89.7">~MEAS3</text>
<text x="206.8" y="84.5">MEAS3</text>
<text x="222.9" y="86.3">6</text>
<text x="222.9" y="89.7">5</text>
<text x="227.3" y="84.6">1</text>
<text x="229.4" y="85.4">U2B</text>
<text x="234.5" y="88">3</text>
<text x="241.1" y="84.5">LD4</text>
<text x="241.1" y="86.2">MEAS3</text>
<text x="251.3" y="88">T2CK/RB3</text>
<text x="38.6" y="92.2">OSC1/RA2</text>
<text x="38.6" y="93.9">OSC2/RA3</text>
<text x="38.6" y="95.7">T1CK/RA4</text>
<text x="45.4" y="90.5">RA1</text>
<text x="51" y="91.4">9</text>
<text x="51" y="93.1">10</text>
<text x="51" y="94.8">12</text>
<text x="56.1" y="94.8">T1CK/RA4</text>
<text x="100.6" y="94.8">RB4</text>
<text x="108.2" y="90.5">6</text>
<text x="108.2" y="92.2">7</text>
<text x="108.2" y="93.9">8</text>
<text x="108.2" y="95.7">9</text>
<text x="113.3" y="90.5">14</text>
<text x="113.3" y="92.3">15</text>
<text x="113.3" y="94">16</text>
<text x="113.3" y="95.7">17</text>
<text x="124.4" y="93.4">MEAS2</text>
<text x="126.8" y="90.5">4</text>
<text x="139.5" y="95.7">R11</text>
<text x="151" y="95.7">R12</text>
<text x="157.1" y="93.1">4</text>
<text x="159.2" y="92.2">UA9637</text>
<text x="172.7" y="90.5">R14</text>
<text x="172.7" y="92.2">150</text>
<text x="181.8" y="93.9">R15</text>
<text x="181.8" y="95.7">330</text>
<text x="194.6" y="93.6">MEAS3</text>
<text x="197.1" y="90.5">4</text>
<text x="209.5" y="95.7">R16</text>
<text x="221.2" y="95.7">R17</text>
<text x="227.3" y="93.1">4</text>
<text x="229.4" y="92.2">UA9637</text>
<text x="243" y="92.2">150</text>
<text x="243.1" y="90.5">R19</text>
<text x="252" y="93.9">R20</text>
<text x="252" y="95.7">330</text>
<text x="64.1" y="99.1">R23</text>
<text x="64.1" y="100.8">10K</text>
<text x="72.7" y="97.4">R25</text>
<text x="72.7" y="99.1">680</text>
<text x="81.9" y="99.6">X1</text>
<text x="93.8" y="96.5">T1CK/RA4</text>
<text x="98.9" y="99.9">V3.3</text>
<text x="100.6" y="98.2">VIN</text>
<text x="100.6" y="101.7">GND</text>
<text x="108.2" y="97.4">10</text>
<text x="108.2" y="99.1">11</text>
<text x="108.2" y="100.8">12</text>
<text x="113.3" y="100.8">V3.3</text>
<text x="113.3" y="97.4">18</text>
<text x="113.3" y="99.1">VIN</text>
<text x="139.3" y="97.4">150</text>
<text x="151" y="97.4">150</text>
<text x="209.5" y="97.4">150</text>
<text x="221.2" y="97.4">150</text>
<text x="8" y="105.4">C</text>
<text x="29.4" y="103.8">V V</text>
<text x="29.4" y="104.9">S S</text>
<text x="29.4" y="106.1">S S</text>
<text x="34.5" y="102.6">A</text>
<text x="34.5" y="103.8">V</text>
<text x="34.5" y="104.9">S</text>
<text x="34.5" y="106.1">S</text>
<text x="39.7" y="102.6">V</text>
<text x="39.7" y="103.8">C</text>
<text x="39.7" y="104.9">A</text>
<text x="39.7" y="106.1">P</text>
<text x="44" y="104.2">MCLR</text>
<text x="51" y="103.4">1</text>
<text x="56.6" y="102.3">R22</text>
<text x="56.9" y="105.9">50</text>
<text x="62.9" y="103.4">MC</text>
<text x="70.5" y="105.6">30pF</text>
<text x="73.2" y="103.9">C6</text>
<text x="80.7" y="105.4">8MHz</text>
<text x="90.5" y="104">C7</text>
<text x="90.5" y="105.8">30pF</text>
<text x="103.4" y="105.1">Arduino</text>
<text x="106.1" y="106.8">Header</text>
<text x="108.2" y="102.5">13</text>
<text x="113.3" y="102.5">GND</text>
<text x="114.2" y="105.1">Pin</text>
<text x="138.3" y="105.1">MEAS2</text>
<text x="146.4" y="105.1">Line</text>
<text x="153.2" y="105.1">Receiver</text>
<text x="208.5" y="105.1">MEAS3</text>
<text x="216.6" y="105.1">Line</text>
<text x="223.4" y="105.1">Receiver</text>
<text x="266.4" y="105.4">C</text>
<text x="30.4" y="108.5">8</text>
<text x="32.1" y="108.5">1</text>
<text x="32.1" y="109.6">9</text>
<text x="35.5" y="108.5">2</text>
<text x="35.5" y="109.6">7</text>
<text x="40.6" y="108.5">2</text>
<text x="40.6" y="109.7">0</text>
<text x="42.4" y="111.2">C5</text>
<text x="42.4" y="113">10uF</text>
<text x="43.2" y="109.2">PIC32</text>
<text x="64.1" y="109.3">R24</text>
<text x="64.1" y="111.1">200</text>
<text x="80.1" y="113.7">V3.3</text>
<text x="109.2" y="113.7">V3.3</text>
<text x="115.8" y="113.7">1</text>
<text x="117.8" y="112.6">JP9</text>
<text x="122.9" y="113.7">2</text>
<text x="128" y="113.7">V3.3S</text>
<text x="155.4" y="113.7">VIN 1</text>
<text x="162.3" y="112.6">JP8</text>
<text x="167.4" y="113.7">2</text>
<text x="174.2" y="113.7">VINS</text>
<text x="206.8" y="113.7">V3.3S</text>
<text x="243.7" y="108.4">VIN</text>
<text x="42.4" y="114.7">10V</text>
<text x="47.8" y="114.7">Tant.</text>
<text x="70.6" y="117.9">BTN1</text>
<text x="70.6" y="119.6">Reset</text>
<text x="85.4" y="117.8">C8</text>
<text x="85.4" y="119.5">0.1uF</text>
<text x="99.1" y="117.8">C9</text>
<text x="99.1" y="119.5">0.1uF</text>
<text x="115" y="119.3">0.1uF</text>
<text x="117.8" y="117.6">C13</text>
<text x="135.6" y="119.6">V</text>
<text x="136.6" y="117.1">1</text>
<text x="139.8" y="116.7">U3</text>
<text x="159.5" y="119.3">0.1uF</text>
<text x="162.3" y="117.6">C12</text>
<text x="180.1" y="119.6">V</text>
<text x="181.1" y="117.1">1</text>
<text x="184.7" y="116.7">U4</text>
<text x="217.1" y="118.8">1</text>
<text x="220.5" y="118.4">U5</text>
<text x="226.7" y="119.6">R21</text>
<text x="236.6" y="115.9">0.1uF</text>
<text x="240.7" y="114.1">C1</text>
<text x="248.6" y="115.9">0.1uF</text>
<text x="252.7" y="114.1">C2</text>
<text x="23.5" y="122.2">PIC32MX250F128B-I/SP</text>
<text x="117.7" y="123.9">RB8</text>
<text x="127.8" y="123.9">3</text>
<text x="130.4" y="124.8">SCL</text>
<text x="135.6" y="120.8">I</text>
<text x="135.6" y="121.9">N</text>
<text x="137.8" y="124.8">SDA</text>
<text x="143.4" y="123.9">4</text>
<text x="146.8" y="123.9">RB9</text>
<text x="162.3" y="123.9">RB8</text>
<text x="172.3" y="123.9">4</text>
<text x="174.9" y="124.8">SCL</text>
<text x="180.1" y="120.8">I</text>
<text x="180.1" y="121.9">N</text>
<text x="182.4" y="121.3">3VO</text>
<text x="188" y="120.5">2</text>
<text x="188" y="125.7">5</text>
<text x="191.4" y="125.7">RB9</text>
<text x="216.1" y="121.3">V</text>
<text x="216.1" y="122.5">D</text>
<text x="216.1" y="123.6">D</text>
<text x="223.9" y="125.7">2</text>
<text x="226.7" y="121.3">10K</text>
<text x="234.2" y="125.7">RB7</text>
<text x="41" y="132">IC2</text>
<text x="135.6" y="127.7">G</text>
<text x="135.6" y="128.9">N</text>
<text x="135.6" y="130.1">D</text>
<text x="180.1" y="127.7">G</text>
<text x="180.1" y="128.9">N</text>
<text x="180.1" y="130.1">D</text>
<text x="182.4" y="126.5">SDA</text>
<text x="214.4" y="129.5">G</text>
<text x="214.4" y="130.6">N</text>
<text x="214.4" y="131.8">D</text>
<text x="217" y="126.5">DATA</text>
<text x="217.8" y="129.5">G</text>
<text x="217.8" y="130.6">N</text>
<text x="217.8" y="131.8">D</text>
<text x="25.2" y="135.9">VIN</text>
<text x="35.3" y="135.9">2</text>
<text x="37.9" y="133.7">MCP1703T</text>
<text x="37.9" y="136.8">VIN</text>
<text x="44" y="136.8">VOUT</text>
<text x="51" y="135.9">3</text>
<text x="56.1" y="135.9">V3.3</text>
<text x="73.2" y="135.9">V3.3</text>
<text x="83.3" y="135.9">1</text>
<text x="85.9" y="136.8">VDD</text>
<text x="86.1" y="133.9">MCP9701A</text>
<text x="89.1" y="132.1">IC3</text>
<text x="92" y="136.8">VOUT</text>
<text x="98.9" y="135.9">2</text>
<text x="102.3" y="135.9">AN11/RB13</text>
<text x="136.6" y="132.5">2 BMP180-NR</text>
<text x="181.1" y="132.5">3 SHT20</text>
<text x="215.3" y="134.2">3</text>
<text x="218.8" y="134.2">4 AM2302</text>
<text x="28.7" y="139.3">C10</text>
<text x="28.7" y="141">2.2uF</text>
<text x="43.1" y="139.7">G</text>
<text x="43.1" y="140.9">N</text>
<text x="43.1" y="142.1">D</text>
<text x="57.8" y="139.3">C11</text>
<text x="57.8" y="141">4.7uF</text>
<text x="91" y="139.7">G</text>
<text x="91" y="140.9">N</text>
<text x="91" y="142.1">D</text>
<text x="117.7" y="141.1">Temperature/Pressure</text>
<text x="122.9" y="139.3">(No</text>
<text x="128.3" y="139.3">3.3</text>
<text x="133.7" y="139.3">V</text>
<text x="136.4" y="139.3">Regulator)</text>
<text x="146.2" y="141.1">Sensor</text>
<text x="160.6" y="139.3">Temperature/Pressure</text>
<text x="160.6" y="141.1">(Internal</text>
<text x="174.1" y="141.1">3.3</text>
<text x="179.5" y="141.1">V</text>
<text x="182.2" y="141.1">Regulator)</text>
<text x="189" y="139.3">Sensor</text>
<text x="203.4" y="142.8">Humidity/Temperature</text>
<text x="231.8" y="142.8">Sensor</text>
<text x="8" y="146">B</text>
<text x="32.1" y="149.6">MCP1703T-3302E/To</text>
<text x="44.1" y="144.4">1</text>
<text x="92" y="144.4">3</text>
<text x="134.8" y="147.9">V3.3</text>
<text x="169.1" y="147.9">V3.3</text>
<text x="179.4" y="149.6">1</text>
<text x="266.4" y="146">B</text>
<text x="33.8" y="151.3">3.3</text>
<text x="39.2" y="151.3">V</text>
<text x="41.9" y="151.3">Regulator</text>
<text x="80.1" y="151.3">Temperature</text>
<text x="96.3" y="151.3">Sensor</text>
<text x="139.5" y="153.9">VR1</text>
<text x="139.5" y="155.6">10K</text>
<text x="150.6" y="152">R40</text>
<text x="151" y="155.6">1K</text>
<text x="157.1" y="153.1">RB15</text>
<text x="173.4" y="153.9">JP5</text>
<text x="181.1" y="153.1">2</text>
<text x="187.6" y="155.6">2.2K</text>
<text x="188.3" y="152">R27</text>
<text x="196.5" y="153.1">RB8</text>
<text x="210.2" y="151.3">V3.3</text>
<text x="216.2" y="155.6">BTN2</text>
<text x="231.6" y="155.6">BTN3</text>
<text x="18.2" y="159.9">7</text>
<text x="20.8" y="160.7">S1</text>
<text x="22.5" y="157.8">USB1</text>
<text x="27.5" y="160.7">G</text>
<text x="30.4" y="159.9">5</text>
<text x="30.4" y="161.6">4</text>
<text x="45.6" y="158.2">1</text>
<text x="48" y="157.3">JP1</text>
<text x="52.7" y="158.2">2</text>
<text x="56.1" y="158.2">T3CK/RB5</text>
<text x="80.9" y="158.1">VIN</text>
<text x="99.8" y="158.1">VIN</text>
<text x="120.3" y="158.1">VIN</text>
<text x="179.4" y="158.1">3</text>
<text x="216.2" y="157.3">Program</text>
<text x="231.6" y="157.3">User</text>
<text x="239.9" y="158.9">R31</text>
<text x="256.5" y="159.9">RB4</text>
<text x="18.2" y="166.8">6</text>
<text x="20.8" y="167.6">S2</text>
<text x="26.2" y="162.5">ID</text>
<text x="26.2" y="164.2">D+</text>
<text x="26.2" y="165.9">D-</text>
<text x="27.5" y="167.6">V</text>
<text x="30.4" y="163.3">3</text>
<text x="30.4" y="165">2</text>
<text x="30.4" y="166.8">1</text>
<text x="35.5" y="166.7">UBUS</text>
<text x="45.6" y="163.3">1</text>
<text x="48" y="162.5">JP2</text>
<text x="48" y="167.6">JP3</text>
<text x="52.7" y="163.3">2</text>
<text x="57.8" y="163.3">P32_D+</text>
<text x="77.8" y="164.2">R26</text>
<text x="77.8" y="165.9">10K</text>
<text x="96.7" y="164.2">R39</text>
<text x="96.7" y="165.9">10K</text>
<text x="117.2" y="164.2">R38</text>
<text x="117.2" y="165.9">10K</text>
<text x="144.3" y="166.6">VIN</text>
<text x="159.7" y="166.6">VIN</text>
<text x="169.1" y="163.3">V3.3</text>
<text x="179.4" y="165">1</text>
<text x="188.3" y="167.4">R28</text>
<text x="209.7" y="164.2">R30</text>
<text x="209.7" y="165.9">10K</text>
<text x="225.1" y="167.6">R32</text>
<text x="239.5" y="162.5">10K</text>
<text x="248.1" y="165.9">10K</text>
<text x="248.4" y="162.3">R33</text>
<text x="256.5" y="163.3">RB7</text>
<text x="18.9" y="171">USB</text>
<text x="20.1" y="173.6">USB</text>
<text x="24.3" y="171">Micro</text>
<text x="25.5" y="173.6">Connector</text>
<text x="45.6" y="168.5">1</text>
<text x="52.7" y="168.5">2</text>
<text x="57.8" y="168.5">P32_D-</text>
<text x="85.2" y="172.9">LD0</text>
<text x="104" y="172.7">LD8</text>
<text x="124.6" y="172.7">LD7</text>
<text x="141.2" y="172.7">R36</text>
<text x="156.6" y="172.7">R37</text>
<text x="173.4" y="169.3">JP4</text>
<text x="179.4" y="173.6">3</text>
<text x="181.1" y="168.5">2</text>
<text x="187.6" y="171">2.2K</text>
<text x="196.5" y="168.5">RB9</text>
<text x="225.1" y="169.3">10K</text>
<text x="21.8" y="178.4">J6</text>
<text x="85.2" y="174.4">Power</text>
<text x="104" y="174.4">RB3</text>
<text x="105.7" y="178.7">T2CK/RB3</text>
<text x="124.6" y="174.4">RB2</text>
<text x="126.3" y="178.7">T4CK/RB2</text>
<text x="141.2" y="174.4">10K</text>
<text x="156.6" y="174.4">10K</text>
<text x="185.9" y="179.9">JP6</text>
<text x="21.8" y="185.9">+5</text>
<text x="22.4" y="181.3">1</text>
<text x="22.4" y="183">2</text>
<text x="28.7" y="180.4">+5V</text>
<text x="37.2" y="182.2">1</text>
<text x="39" y="185.6">2</text>
<text x="42.4" y="185.6">VIN</text>
<text x="46.7" y="182.1">VIN</text>
<text x="62.9" y="183.9">Notes:</text>
<text x="66.3" y="185.6">1.</text>
<text x="70.4" y="185.6">All</text>
<text x="75.8" y="185.6">resistors</text>
<text x="89.4" y="185.6">1/8W.</text>
<text x="148.6" y="181.3">LD5</text>
<text x="148.6" y="183">P32_PGD</text>
<text x="148.6" y="184.7">RB0</text>
<text x="164" y="181.3">LD6</text>
<text x="164" y="183">P32_PGC</text>
<text x="164" y="184.7">RB1</text>
<text x="177.7" y="183.9">V3.3</text>
<text x="181.1" y="182.2">MC</text>
<text x="186.9" y="183">1</text>
<text x="186.9" y="184.7">2</text>
<text x="8" y="186.7">A</text>
<text x="28.7" y="190.7">UBUS</text>
<text x="31.2" y="186.4">JP7</text>
<text x="37.2" y="190.7">3</text>
<text x="66.3" y="187.3">2.</text>
<text x="70.4" y="187.3">Does</text>
<text x="77.2" y="187.3">not</text>
<text x="82.6" y="187.3">include</text>
<text x="93.4" y="187.3">EEPROM.</text>
<text x="119.5" y="190.7">(P32_PGC)</text>
<text x="119.5" y="187.3">(P32_PGD)</text>
<text x="133.1" y="187.3">T5CK/RB0</text>
<text x="133.1" y="190.7">RB1</text>
<text x="166" y="189.7">R35</text>
<text x="172.9" y="186.3">R34</text>
<text x="173.4" y="189.9">50</text>
<text x="186.9" y="186.4">3</text>
<text x="186.9" y="188.1">4</text>
<text x="186.9" y="189.9">5</text>
<text x="186.9" y="191.6">6</text>
<text x="221.4" y="190.9">Samuel</text>
<text x="230.8" y="190.9">M.</text>
<text x="234.9" y="190.9">Goldwasser</text>
<text x="266.4" y="186.7">A</text>
<text x="155.4" y="197.6">MPLAB</text>
<text x="163.6" y="197.6">Programming</text>
<text x="166.5" y="193.3">50</text>
<text x="179.8" y="197.6">Header</text>
<text x="185.4" y="194.6">MPLAB</text>
<text x="193.5" y="194.6">PGM</text>
<text x="204.9" y="196">Title</text>
<text x="221.4" y="194">Repairfaq.ORG</text>
<text x="33.8" y="199.3">Includes</text>
<text x="44.1" y="201">area</text>
<text x="46" y="199.3">most</text>
<text x="50.9" y="201">for</text>
<text x="52.8" y="199.3">features</text>
<text x="56.3" y="201">environmental</text>
<text x="65" y="199.3">of</text>
<text x="69" y="199.3">chipKit</text>
<text x="75.3" y="201">sensors,</text>
<text x="79.9" y="199.3">DP32</text>
<text x="86.6" y="199.3">with</text>
<text x="87.4" y="201">and</text>
<text x="92.9" y="201">unassigned</text>
<text x="93.4" y="199.3">line</text>
<text x="100.2" y="199.3">receivers</text>
<text x="107.8" y="201">pads.</text>
<text x="113.7" y="199.3">for</text>
<text x="119.2" y="199.3">uMD1,</text>
<text x="204.9" y="201">Size Document</text>
<text x="207.1" y="203.6">B</text>
<text x="220.7" y="198.4">Sam’s</text>
<text x="223.3" y="201">Number</text>
<text x="228.2" y="203.6">SG-uMD1-PCB</text>
<text x="228.8" y="198.4">Custom</text>
<text x="238.3" y="198.4">uMD1</text>
<text x="245.1" y="198.4">PCB</text>
<text x="261.6" y="201">REV</text>
<text x="261.6" y="203.6">1.1</text>
<text x="24.8" y="207.9">8</text>
<text x="56.9" y="207.9">7</text>
<text x="89" y="207.9">6</text>
<text x="121" y="207.9">5</text>
<text x="153.1" y="207.9">4</text>
<text x="185.1" y="207.9">3</text>
<text x="204.9" y="206.1">Date:</text>
<text x="217.2" y="207.9">2</text>
<text x="218.6" y="206.1">April</text>
<text x="226.7" y="206.1">11,</text>
<text x="232.1" y="206.1">2019 Sheet</text>
<text x="249.2" y="207.9">1</text>
<text x="254.9" y="206.1">of</text>
</g>
</svg>
